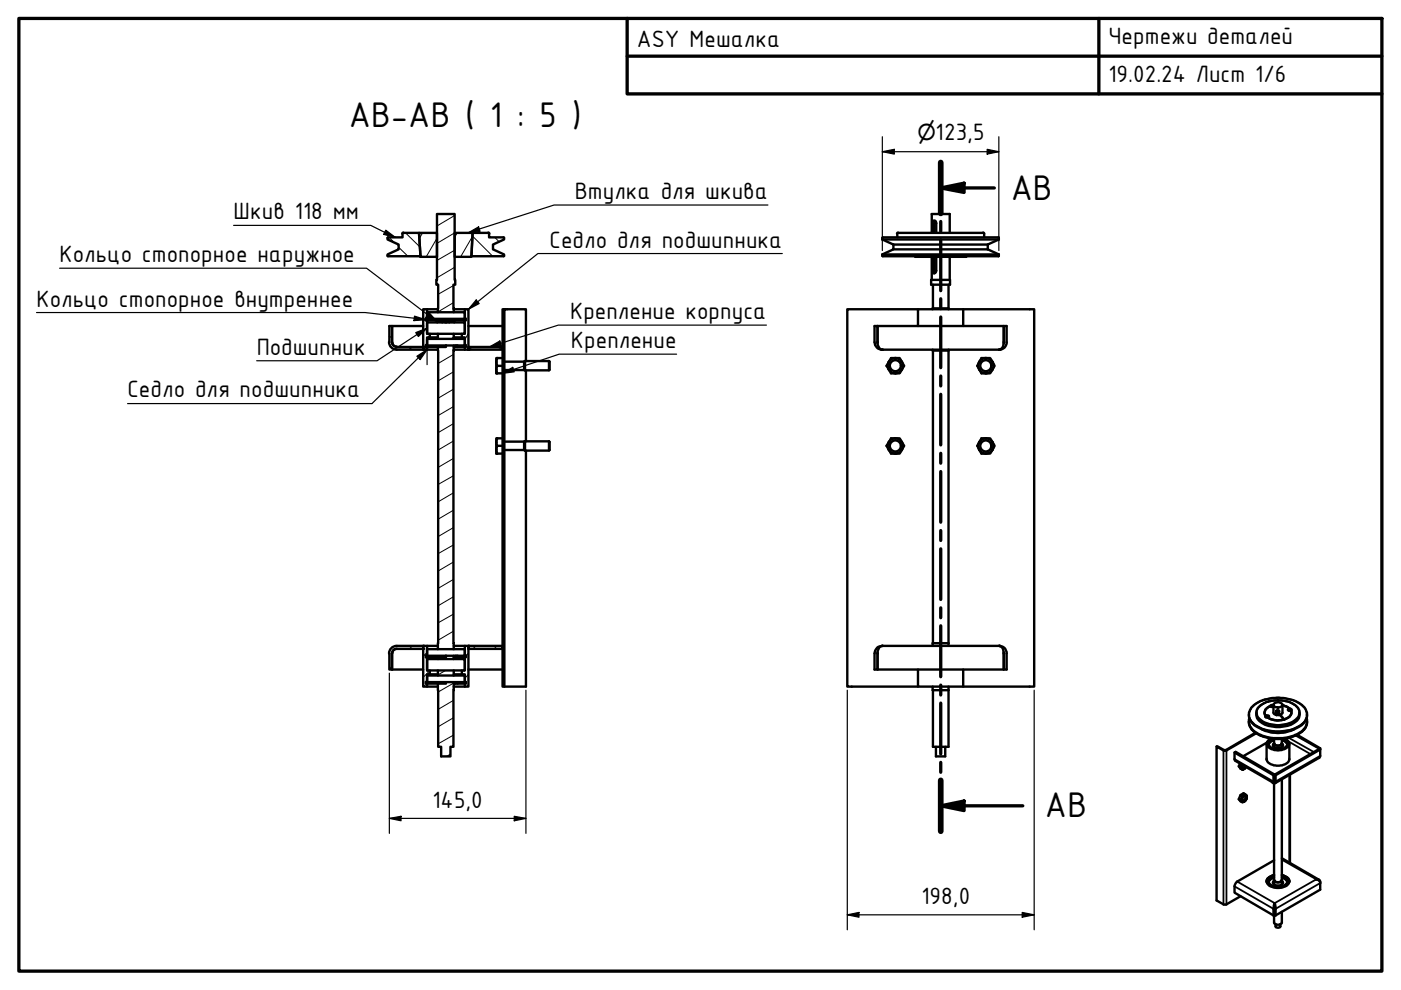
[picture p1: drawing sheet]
<svg xmlns="http://www.w3.org/2000/svg" width="297mm" height="210mm" viewBox="0 0 297 210" stroke-linecap="round" stroke-linejoin="round" font-family="sans-serif">
<!-- layer: Hatch (ISO) -->
<g fill="none" stroke="#000" stroke-width=".21">
<path d="M82.5 50.3l1 1M84.5 52.4l2 1.9M86 49.4l3 3M89.6 49.4l-.7 1.2M92.6 50.5l-2.2 4M96.4 56.7l-3.8 2.2M96.4 53.1l-3.8 2.1M96.4 49.4l-3.8 2.2M96.4 45.7l-3.8 2.2M97 49.4l-.6 .9M99.9 54.3h.1M104.5 54.3l-4.3-4.2-2.5 4.4"/>
<path d="M104.9 50.3l.9 .9M82.5 71.3l.6 .4M86.4 73.6l1 .5M90.3 73.6l-.3 .5M90.6 66.8l-.9 1.4M96 67.9l-.4 .3M96.1 64.2l-3.3 1.9M96.1 60.6l-3.2 1.8M96.1 78.8l-3.2 1.9M96.1 75.2l-3.2 1.9M96.2 71.5l-.6 .4M96.5 60.3v.1"/>
<path d="M98.6 65.6v.1M99.3 73.7l.8 .4M99.3 70.6l-.7 1.4M105.5 73.6l1 .5M106.6 77.7l.3 .7M106.6 71.3l.3 .7M106.9 65.6v.1M96.1 97.2l-3.2 1.9M96.1 93.5l-3.2 1.9M96.1 89.8l-3.2 1.9M96.1 86.2l-3.2 1.9M96.1 82.5l-3.2 1.9"/>
<path d="M106.6 96.7l.3 .7M106.6 90.4l.3 .7M106.6 84l.3 .7M96.1 119.2l-3.2 1.9M96.1 115.5l-3.2 1.9M96.1 111.9l-3.2 1.9M96.1 108.2l-3.2 1.9M96.1 104.5l-3.2 1.9M96.1 100.9l-3.2 1.8M106.6 115.8l.3 .7M106.6 109.4l.3 .7M106.6 103.1l.3 .7"/>
<path d="M87.4 136.9l-.6 .7M90.6 138.3l-.9 .8M93 139.4h-.2M96.1 133.8l-3.2 1.9M96.1 130.2l-3.2 1.9M96.1 126.5l-3.2 1.9M96.1 122.8l-3.2 1.9M96.2 137.4l-.3 .2M99.3 138.5l-.6 .5M100.9 136.9l-.6 .7M105.3 136.9l-.5 .7M106.6 134.8l.3 .7"/>
<path d="M106.6 128.5l.3 .7M106.6 122.1l.3 .7M83.1 141.3l-.6 .5M91.1 142.2l-1.4 1.4M94.5 142.1l-1.7 1M95.5 159.9l-.8 .5M96.1 155.9l-3.2 1.8M96.1 152.2l-3.2 1.9M96.1 148.5l-3.2 1.9M96.2 144.8l-3.3 1.9M99.3 143l-.7 .8M106.6 141.2l.3 .7"/>
</g>
<!-- layer: Visible (ISO) -->
<g fill="none" stroke="#000" stroke-width=".51">
<path d="M82.2 50.5v.3l2.3 1.1v1l-2.3 1v.4M82.2 54.2l.1 .1M82.3 50.3l-.1 .1M85.3 49.6v.7h-3M85.5 49.3l-.2 .2M85.5 49.4h3.3l.4 4.9h-6.9M88.8 49.4h3.8v5.1h-3.4zM96.4 49.4h3.8l-.3 5.1h-3.5zM103.5 49.4h-3.3l-.3 4.9 7-.1M103.5 49.3l.3 .2M103.7 49.6v.7l3.2 .1M106.9 50.5v.3l-2.4 1.1v1l2.4 1v.4"/>
<path d="M187.1 53.9h24.7M187.1 50.8h24.7M187.1 50.5v.3M187.1 53.9v.4M187.1 50.8l2.3 1.1M187.1 54.2l.1 .1M187.2 50.3l-.1 .1M187.2 50.3l24.6 .1M189.4 51.9v1l-2.3 1M189.4 52.9h20M189.4 51.9h20M190.2 49.6v.7"/>
<path d="M190.4 49.3l-.2 .2M190.4 49.4h18M194.1 54.3v.2h3.6v-.2M197.4 59.3h4v1.1h-4zM197.5 49.4v-4h3.9v4M197.5 54.5v4.8M197.7 49.4v-2.1a.44 .44 0 0 1 .4-.5 .44 .44 0 0 1 .4 .5v2.1M197.9 54.3v.2M198.1 54.5v2.9l.1 .5M198.2 46.8l-.1 .5v2.1M201.4 54.5v4.8M204.9 54.3v.2h-7.2v2.9a.44 .44 0 0 0 .4 .5 .44 .44 0 0 0 .4-.5v-2.9"/>
<path d="M208.4 49.3l.3 .2v.8M209.4 52.9l2.4 1M209.4 51.9v1M211.8 50.5v.3M211.8 53.9v.4M211.8 50.8l-2.4 1.1M211.8 54.2l-24.6 .1M82.5 72.5a1.62 1.62 0 0 0 1.6 1.6h5.6v-.5h-5.6l-.6-.3-.4-.7v-3.5h-.6v3.5M83.1 72.5a.98 .98 0 0 0 1 1M89.7 69.1h-6.6l.1 3.8M90.3 67.6h8.4v.3h-8.4zM90.3 73.3h6.7v.3h-.8"/>
<path d="M90.3 73.3v.3h4.3v-.3M90.3 67.6l.3-.1v-1.9h-.9v8.5h.9v-.5M90.6 73.2h.1M90.6 67.6h.1M90.6 67.9v2.9h8v-2.9M90.6 65.6h2.2M90.6 74.1h2.2M90.6 66.3v1.2M90.6 71.9v1.3M90.6 70.6v.1M90.6 71.9h.1M90.6 66.3h.1"/>
<path d="M90.6 66.2h7.9M90.6 71.9h7.9M91.1 70.8v.7h-.5v1.6h-.3v.2M91.1 71.5h1.7M92.8 66.2l.1-5.8h-.4v-1.1h.1v-13.9h3.8v13.9h.1v1.1h-.4l.1 5.8M92.8 73.6v64M92.8 70.8v1.1M93 67.9v.3M93.8 68.4v-.2h.6v.2M93.8 68.2h-1.1v.2M95.2 68.4v-.2h1.1v.2M95.2 68.2h-.5v.2"/>
<path d="M96 67.9v.3M96.2 73.3v64.3M96.2 65.6h2.4M96.2 74.1h2.4M96.2 71.5h1.7M96.2 70.8v1.1M96.6 73.3v.3M97 73.3h1.7M97.9 70.8v.7h.7v1.6l.1 .2M98.4 68.4l.1 .1M98.4 68.4h-7.8v2.2M98.5 71.9h.1"/>
<path d="M98.5 66.3h.1M98.5 73.2h.1M98.5 67.6h.1M98.5 70.6l-.1 .1M98.6 66.3v1.2M98.6 68.5v2.1M98.6 71.9v1.3M98.7 67.6l-.1-.1v-1.9h.7v8.5h-.7v-.5M98.7 73.3v.3h-1.7M99.3 73.6h7.3v.5h-7.3zM99.3 69.1h7.3M105.2 76.7l.2 .9-.2 .7 .2 .9"/>
<path d="M105.2 76.7v2.5h1.4M105.4 75.9l-.2 .8M105.4 75.9h-.2v.8M105.4 75.9h1.2M105.4 77.6h1.2M106.9 65.6v80h-.3v-80h4.9v11M106.9 76.7h4.2M106.9 78.5h4.2M111.1 76.7v1.8M111.1 78.5h.2M111.3 76.6v1.9M111.3 76.6l-.2 .1"/>
<path d="M111.3 76.6h5.1M111.5 78.5v15.1M116.4 76.6l.1 .1v1.7l-.1 .1h-5.1M116.4 76.6v1.9M186.1 72.6v-3.5h-.7v3.5a1.63 1.63 0 0 0 1.6 1.5h24.8M186.1 72.6a1.41 1.41 0 0 0 1 1.5M186.1 72.6v-3.5h26.7v3.5a1.31 1.31 0 0 1-1 1.5M186.1 72.6v.3M188.9 75.9h1.9l.9 1.7-.9 1.6h-1.9l-.9-1.6zM194.6 65.6h-15v80h15M194.6 69.1v-3.5h9.6v3.5M197.7 74.1v.2h3.4"/>
<path d="M197.8 60.4v5M197.8 74.3v62.1M201.1 65.4h-3.4v.2M201.1 60.4v5.2M201.1 74.1v62.8M204.2 65.6h15.1v80h-15.1M207.6 78.3a1.62 1.62 0 0 0 2.8 0M207.6 78.3l.5 .9h1.8l.5-.9M210.4 76.7a1.62 1.62 0 0 0-2.2-.6 1.62 1.62 0 0 0-.6 2.2M210.4 76.7a1.62 1.62 0 0 1 0 1.6M210.4 76.7l-.5-.8h-1.8l-.9 1.7 .4 .7M210.4 76.7l.5 .9-.5 .7"/>
<path d="M212.8 72.9l.1-3.8h.5v3.5a1.52 1.52 0 0 1-1.6 1.5M105.2 93.8l.2 .7-.2 .8 .2 .9M105.2 93.8v2.4h1.4M105.4 92.9l-.2 .9M105.4 92.9h-.2v.9M105.4 92.9h1.2M105.4 94.5h1.2M106.9 93.6h4.2M106.9 95.4h4.2M111.1 93.6v1.8M111.1 95.4l.2 .1M111.3 93.6v1.9"/>
<path d="M111.3 93.6h-.2M111.3 93.6h5.1M111.5 95.5v50.1h-4.6M116.4 93.6l.1 .1v1.7l-.1 .1h-5.1M116.4 93.6v1.9M188.9 92.9h1.9l.9 1.6-.9 1.7h-1.9l-.9-1.7zM207.6 93.7a1.62 1.62 0 0 1 2.8 0M207.6 93.7a1.62 1.62 0 0 0 .6 2.3 1.62 1.62 0 0 0 2.2-.6M207.6 93.8l.5-.9h1.8l.5 .9M207.6 93.8l-.4 .7 .9 1.7h1.8l.5-.9M210.4 93.7a1.62 1.62 0 0 1 0 1.7M210.4 93.8l.5 .7-.5 .8"/>
<path d="M82.5 138.5v3.5h.6v-3.5M83.2 138.3l-.1 3.7h6.6M84.1 137.6a.98 .98 0 0 0-1 1M84.1 137.6h5.6v-.7h-5.6a1.62 1.62 0 0 0-1.6 1.7M84.1 137.6l-.6 .2-.4 .7M90.3 139v.4h4.3v-.4M90.3 139h.3v-2.1h-.9v8.7h.9v-.7M90.3 139h4.3M90.6 138.9v.1M90.6 139.4v2.7M90.6 136.9h2.2M90.6 137.7v1.3"/>
<path d="M90.6 137.6v.1M90.6 137.6h7.9M90.6 139.7h7.8M90.6 139.8v2.2M92.8 139.4v.3M94.6 139h2.4v.4h-.8M96.2 136.9h2.4M96.2 139v.7M96.6 139v.4M97 139h1.7M98.4 139.8l.1 .1M98.5 137.6v.1"/>
<path d="M98.5 138.9v.1M98.6 139.4v2.7h-8M98.6 137.7v1.3M98.6 139.9v2.1M98.7 139h-.1v-2.1h.7v8.7h-.7v-.7M98.7 139v.4h-1.7M99.3 136.9h7.3v.7h-7.3zM186.1 138.3v.2M187.1 136.9a1.41 1.41 0 0 0-1 1.6M201.1 136.4h-3.4v.5M211.8 136.9h-24.8a1.63 1.63 0 0 0-1.6 1.6v3.5h.7v-3.5M211.8 136.9a1.52 1.52 0 0 1 1.6 1.6v3.5h-.5l-.1-3.7"/>
<path d="M211.8 136.9a1.31 1.31 0 0 1 1 1.6v3.5h-26.7v-3.5M90.3 144.6h6.7v.3h-.8M90.3 144.6v.3h4.3v-.3M90.6 144.6h.1M90.6 145.6h2.2M90.6 142.1h.1M90.6 143.2v1.4M90.6 143.2l7.9 .1M91.1 142.1v.9h-.5v1.6h-.3M91.1 143h1.7M92.8 142.1v1.1M96.2 144.6l-.1 13.7h-.6v2.1h-2v-2.1h-.6l-.1-13.4"/>
<path d="M96.2 145.6h2.4M96.2 143h1.7M96.2 142.1v1.1M96.6 144.6v.3M97 144.6h1.7M97.9 142.1v.9h.7v1.6h.1M98.5 144.6h.1M98.5 142.1h-.1M98.6 143.3v1.3M98.7 144.6v.3h-1.7M99.3 142h7.3M194.6 142v3.6h9.6v-3.6"/>
<path d="M197.7 145.6v.7h3.4M198.4 158.3v2.1h2v-2.1M201.1 145.6v12.7h-3.3v-12M261.7 159.5l8.3 4.9M264.8 152.9a3.2 3.2 0 0 0 2.2 3 9 9 0 0 0 9.4-1.1l.5-.7 .2-1.2M264.9 152.3a2.74 2.74 0 0 0 1.6 3.1 9.5 9.5 0 0 0 9.5-.4 2.68 2.68 0 0 0 1.1-2.7M265.4 150a8.7 8.7 0 0 1 7.9-1.8 4.3 4.3 0 0 1 3.8 3.2 3.2 3.2 0 0 1-2.5 3.1 9.6 9.6 0 0 1-8.7-.7 2.63 2.63 0 0 1-.5-3.8zM266.2 155.4l-6.3 3.6h-.4l-1.4-.8-.2 .1M266.3 155.5l-6.3 3.7h-.5l-1.6-.9v32.6l1.6 .9h.5l3-1.8M266.9 149.9a6.7 6.7 0 0 1 7.4-.6 2.23 2.23 0 0 1 1.3 2.2 2.23 2.23 0 0 1-1.5 2 6.8 6.8 0 0 1-7.1-.6 2.19 2.19 0 0 1-.1-3zM267.6 154.7a7.8 7.8 0 0 0 6.7 0M268.4 151.7v.4h.3"/>
<path d="M268.4 151.7h.1a.32 .32 0 0 1 .4 0 .32 .32 0 0 1 .1 .3l-.3 .1M268.4 151.7v.4M268.5 157.7v3.4M268.6 157.5l-5.1 2.9M269.4 149.7a1.36 1.36 0 0 0-1 2M269.4 149.7l.2 .2 .4-.1M269.6 156.6a1.1 1.1 0 0 0-1.1 1 1.1 1.1 0 0 0 .9 1.1 3.1 3.1 0 0 0 3.9-.7 1.19 1.19 0 0 0-.9-1.4M270 149.5h-.6v.2M270 149.5v1.6a1.14 1.14 0 0 0 1.9 0v-1.6M270.1 156.9a1.62 1.62 0 0 0-1.1 .9M270.1 157.6a.55 .55 0 0 0-.1 .7 .55 .55 0 0 0 .6 .2 .92 .92 0 0 0 1.4-.7l-.2-.2M270.1 157.8l-.2 .4"/>
<path d="M270.1 158.3v-1.7a1.11 1.11 0 0 0-1 1.6 2.68 2.68 0 0 0 3.8-.2 1.24 1.24 0 0 0-1.1-1.4v1.7M270.1 157.5a.88 .88 0 0 0 .9 .6 .88 .88 0 0 0 .8-.6M270.1 157.6a.99 .99 0 0 0 1.7 0M270.1 149.2a1.12 1.12 0 0 1 1.8 .3 1.05 1.05 0 0 1-1 .5 1.05 1.05 0 0 1-.9-.6zM270.6 150.7v.9l.1-1 .5 .1v.9M271.4 151.5l.8 1.1a4.4 4.4 0 0 1-3.5-.5M271.4 151.5v.1M271.8 156.9a1.62 1.62 0 0 1 1.1 .9M271.8 157.8l.2 .4M271.9 149.5l1 .4 .5 .4M273.4 157.7v3.4M273.4 150.3a.25 .25 0 0 1 .4 0 .25 .25 0 0 1-.1 .4"/>
<path d="M273.4 150.3a.23 .23 0 0 0-.3 .1 .23 .23 0 0 0 .1 .3h.5M273.4 150.3v.4M273.7 150.7a1.67 1.67 0 0 1-1.6 1.9 4.4 4.4 0 0 1-3.4-.5M273.7 150.7a1.4 1.4 0 0 1-1.2 1.7l-.2 .2-.9-1.1M274.8 155.9l4.9 2.8M275 155.8l4.9 2.9M279.7 158.7h.2v.2zM279.7 158.8l-9.4 5.4M262.6 162.5l.5 .2M262.6 169.5l.5 .1M262.9 161.9l-.3 .6 .4 .5 .4 .2M263 168.6l.4 .2"/>
<path d="M263.3 162.3v.7l-.2-.3zM263.3 163h.5l-.4 .2zM263.3 169.3v.6l-.2-.3zM263.3 169.9l.5 .1-.4 .1zM263.3 162.2v.1zM263.4 168.8l.4-.2-.5 .7zM263.5 162.2a.39 .39 0 0 0 0 .7 .39 .39 0 0 0 .5-.4M263.6 168.9a.35 .35 0 0 1 .5-.1 .35 .35 0 0 1 .1 .5 .5 .5 0 0 1-.8 .4v-.5zM263.8 168.6l.2-.2 .3 .3zM264 162.5l-.6 .3M264 168.4l-.3-.2-.7 .4-.4 .9 .8 .6M264 168.8a.7 .7 0 0 1-.6 1"/>
<path d="M264.2 162.6l-.4 .4zM264.3 168.7v.6zM264.3 169.3l-.5 .7zM268.5 160.9a1.96 1.96 0 0 0 2.1 1.4 2.53 2.53 0 0 0 2.8-1.2v-.2M269.7 165.8l.4 .4M270 164.4l.1 1.6 .2-.2M270 164.4l.3-.2v1.4M270.1 166h.1M270.1 166v21.5M270.2 165.8h.1M270.3 164.2l-8.3-4.8-.3 .1v1.6l.2 .2 8.2 4.7M270.3 164.2v1.6"/>
<path d="M270.3 164.2l.1 .2M270.4 164.4v1.6l-.1-.2M270.4 164.4l9.5-5.5v1.5l-.1 .2-9.4 5.4M271.8 165.3v22.2M273.5 164.2v18.8M268.5 186.9h.1M270.1 182.4l-7.9 4.6-.5 .8v1.5l8.3 4.8M270.1 185.5a1.84 1.84 0 0 0-1.6 1.4 2.8 2.8 0 0 0 3.9 1 1.11 1.11 0 0 0 1-1.1 1.11 1.11 0 0 0-1.1-1.1l-.5-.2M270.1 185.8a1.11 1.11 0 0 0-1 1.5 2.68 2.68 0 0 0 3.8-.2 1.24 1.24 0 0 0-1.1-1.3M270.1 186.1a1.62 1.62 0 0 0-1.1 .9M270.1 186.8a.48 .48 0 0 0-.2 .6 .48 .48 0 0 0 .5 .3 1.19 1.19 0 0 0 1.6-.6l-.2-.3M270.1 186.9l-.2 .4"/>
<path d="M270.1 186.5a.85 .85 0 0 0 .9 .6 .85 .85 0 0 0 .8-.6M270.1 186.6a1.02 1.02 0 0 0 1.6 .2l.1-.2M270.3 191.5l.1 .7v1.9M270.3 191.5l-.3 1.1v1.5M270.3 191.5v2.5l-.3 .1M270.3 192.6v1.4l.1 .1M270.4 195.9v.5a.57 .57 0 0 0 .6 .3 .57 .57 0 0 0 .5-.3v-.5M271.8 186.1a1.62 1.62 0 0 1 1.1 .9M271.8 186.9l.2 .4M271.8 193.3v2.3a.92 .92 0 0 1-.8 .5 .92 .92 0 0 1-.9-.5v-1.6M271.8 182l7.9 4.5M273.4 186.9h.1"/>
<path d="M279 186.5a.88 .88 0 0 1 .9 .7M279 186.4a.7 .7 0 0 1 .9 .6v1.6l-9.5 5.5M279 186.4v.1"/>
<circle cx="189.8" cy="77.5" r="1.17"/>
<circle cx="189.8" cy="77.5" r="1.62"/>
<circle cx="209" cy="77.5" r="1.17"/>
<circle cx="189.8" cy="94.6" r="1.17"/>
<circle cx="189.8" cy="94.6" r="1.62"/>
<circle cx="209" cy="94.6" r="1.17"/>
</g>
<g fill="#000">
<circle cx="89.7" cy="74.1" r=".25"/>
<circle cx="89.7" cy="73.6" r=".25"/>
<circle cx="99.3" cy="74.1" r=".25"/>
<circle cx="99.3" cy="73.6" r=".25"/>
<circle cx="187" cy="74.1" r=".25"/>
<circle cx="211.8" cy="74.1" r=".25"/>
<circle cx="89.7" cy="136.9" r=".25"/>
<circle cx="89.7" cy="137.6" r=".25"/>
<circle cx="99.3" cy="137.6" r=".25"/>
<circle cx="99.3" cy="136.9" r=".25"/>
<circle cx="187" cy="136.9" r=".25"/>
<circle cx="211.8" cy="136.9" r=".25"/>
<circle cx="270.3" cy="165.8" r=".25"/>
<circle cx="270.3" cy="165.6" r=".25"/>
<circle cx="270.3" cy="191.7" r=".25"/>
<circle cx="270.3" cy="191.5" r=".25"/>
</g>
<!-- layer: Visible Narrow (ISO) -->
<g fill="none" stroke="#000" stroke-width=".38">
<path d="M259.5 159l-.1 .1v32.6M259.9 159l.1 .1v32.6M264.8 153.1a3.5 3.5 0 0 0 2.9 3 8.9 8.9 0 0 0 8.8-1.4l.5-.8 .1-.8M264.8 151.5a3.4 3.4 0 0 0 2.5 2.9 9.6 9.6 0 0 0 8.7-.8 2.55 2.55 0 0 0 1.1-2.1M265.7 149.7a9.1 9.1 0 0 1 9.8-.6 2.58 2.58 0 0 1 1.3 3.4 5.5 5.5 0 0 1-4.4 2.4 8.1 8.1 0 0 1-6.8-1.7 2.31 2.31 0 0 1 .1-3.5zM266.4 151.2a2.75 2.75 0 0 0 2.5 2.3 6.2 6.2 0 0 0 6.4-1.4l.2-.9M266.9 150a6.3 6.3 0 0 1 6.8-1 2.3 2.3 0 0 1 1.7 2.4 3.2 3.2 0 0 1-2.6 2.1 5.9 5.9 0 0 1-6.2-1.6 1.62 1.62 0 0 1 .3-1.9zM270.1 156.9a1.26 1.26 0 0 0-1.1 1M270.6 150.7v.1M271.8 156.9a1.26 1.26 0 0 1 1.1 1M273.2 157.2l4.6 2.7M273.2 156.4l5.3 3"/>
<path d="M273.4 164.3v18.6M279.9 160.2l-9.5 5.5-.1-.1-.3 .1-8.3-4.8M270.1 186.1a1.26 1.26 0 0 0-1.1 .9M271.8 186.1a1.26 1.26 0 0 1 1.1 .9M271.8 182.3l7.2 4.1M279 186.5l-8.7 5-8-4.6M279.8 187h.1M279.9 187.2l-9.5 5.5-.1-.1-.3 .1-8.3-4.8"/>
</g>
<!-- layer: Section Line (ISO) -->
<g fill="none" stroke="#000" stroke-width=".7">
<path d="M199.5 39.8l4.9-1v2zM199.5 34.5v10.7M199.5 39.8h11.3M199.5 47v2.1M199.5 50.8v10.8M199.5 63.3v2.1M199.5 67.2v10.7M199.5 79.7v2.1M199.5 83.6v10.7M199.5 96.1v2.1M199.5 100v10.7M199.5 112.5v2.1"/>
<path d="M199.5 116.4v10.7M199.5 128.9v2.1M199.5 132.7v10.8M199.5 145.3v2.1M199.5 149.1v10.8M199.5 170.9l4.9-1.1v2.1zM199.5 161.6v2.1M199.5 165.5v10.7M199.5 170.9h17.4"/>
</g>
<path d="M199.5 34.5v10.7M199.5 165.5v10.7" fill="none" stroke="#000" stroke-width="1.2"/>
<path d="M199.5 39.8l4.9-1v2zM199.5 170.9l4.9-1.1v2.1z" fill="#000"/>
<!-- layer: Border (ISO) -->
<path d="M4 3.9h289v202h-289zM133 3.9v16h160M133 11.9h160M233 3.9v16" fill="none" stroke="#000" stroke-width=".7"/>
<!-- layer: Dimension (ISO) -->
<g fill="none" stroke="#000" stroke-width=".25">
<path d="M187.1 32.2l2.5-.5v1zM187.1 32.2h24.7M187.1 29v24.1M209.3 31.7l2.5 .5-2.5 .5zM211.8 29v24.1M82.5 142.7v34M111.5 146.3v30.4M179.6 146.3v50.8M219.3 146.3v50.8M82.5 173.5l2.5-.4v.9zM82.5 173.5h29M109 173.1l2.5 .4-2.5 .5z"/>
<path d="M179.6 194l2.5-.5v1zM179.6 194h39.7M216.7 193.5l2.6 .5-2.6 .5z"/>
</g>
<path d="M187.1 32.2l2.5-.5v1zM209.3 31.7l2.5 .5-2.5 .5zM82.5 173.5l2.5-.4v.9zM109 173.1l2.5 .4-2.5 .5zM179.6 194l2.5-.5v1zM216.7 193.5l2.6 .5-2.6 .5z" fill="#000"/>
<!-- layer: Symbol (ISO) -->
<g fill="none" stroke="#000" stroke-width=".25">
<path d="M12.6 56.9h65.1l15 11.3M49.5 47.8h29.1l5.2 2.5M81.8 48.8l2 1.5-2.5-.6zM99.3 49.4l2.2-1.3 .3 1zM162.8 43.5h-45.3l-18.2 5.9M165.9 53.8h-51.9l-14.7 11.8M7.7 66.3h69.7l12.9 1.5M87.9 67l2.4 .8-2.5 .2zM88.1 70.5l2.5-.9-1.9 1.7zM88.4 75.5l2.2-1.4-1.5 2.1zM90.6 74.1l-11.7 11.5h-51.8M90.6 69.6l-10.7 6.9h-25.5"/>
<path d="M90.6 73.1v4.2M91 66.3l1.7 1.9-2.3-1zM101 63.6l.6 .8-2.3 1.2zM103.8 73.6l2.2-1.3 .3 1zM106.6 79.2l2.1-1.3 .3 .9zM143.4 75.1h-24.8l-12 4.1M162.5 68.9h-44.1l-14.6 4.7"/>
</g>
<path d="M81.8 48.8l2 1.5-2.5-.6zM99.3 49.4l2.2-1.3 .3 1zM87.9 67l2.4 .8-2.5 .2zM88.1 70.5l2.5-.9-1.9 1.7zM88.4 75.5l2.2-1.4-1.5 2.1zM91 66.3l1.7 1.9-2.3-1zM101 63.6l.6 .8-2.3 1.2zM103.8 73.6l2.2-1.3 .3 1zM106.6 79.2l2.1-1.3 .3 .9z" fill="#000"/>
<g font-size="8.1">
<text x="74" y="27">AB-AB ( 1 : 5 )</text>
<text x="214.3" y="42.5">AB</text>
<text x="221.6" y="173.3">AB</text>
</g>
<g font-size="5.4">
<text x="135" y="9.9">ASY Мешалка</text>
<text x="235" y="9.4">Чертежи деталей</text>
<text x="235" y="17.4">19.02.24 Лист 1/6</text>
<text x="198.4" y="29.7">123,5</text>
<text x="49.5" y="46.5">Шкив 118 мм</text>
<text x="121.9" y="42.2">Втулка для шкива</text>
<text x="116.5" y="52.5">Седло для подшипника</text>
<text x="12.6" y="55.6">Кольцо стопорное наружное</text>
<text x="7.7" y="65">Кольцо стопорное внутреннее</text>
<text x="120.9" y="67.7">Крепление корпуса</text>
<text x="54.4" y="75.2">Подшипник</text>
<text x="121" y="73.8">Крепление</text>
<text x="27.1" y="84.2">Седло для подшипника</text>
<text x="91.7" y="171.2">145,0</text>
<text x="195.4" y="191.7">198,0</text>
</g>
<text font-size="4.6" x="194.5" y="29.7">⌀</text>
</svg>
